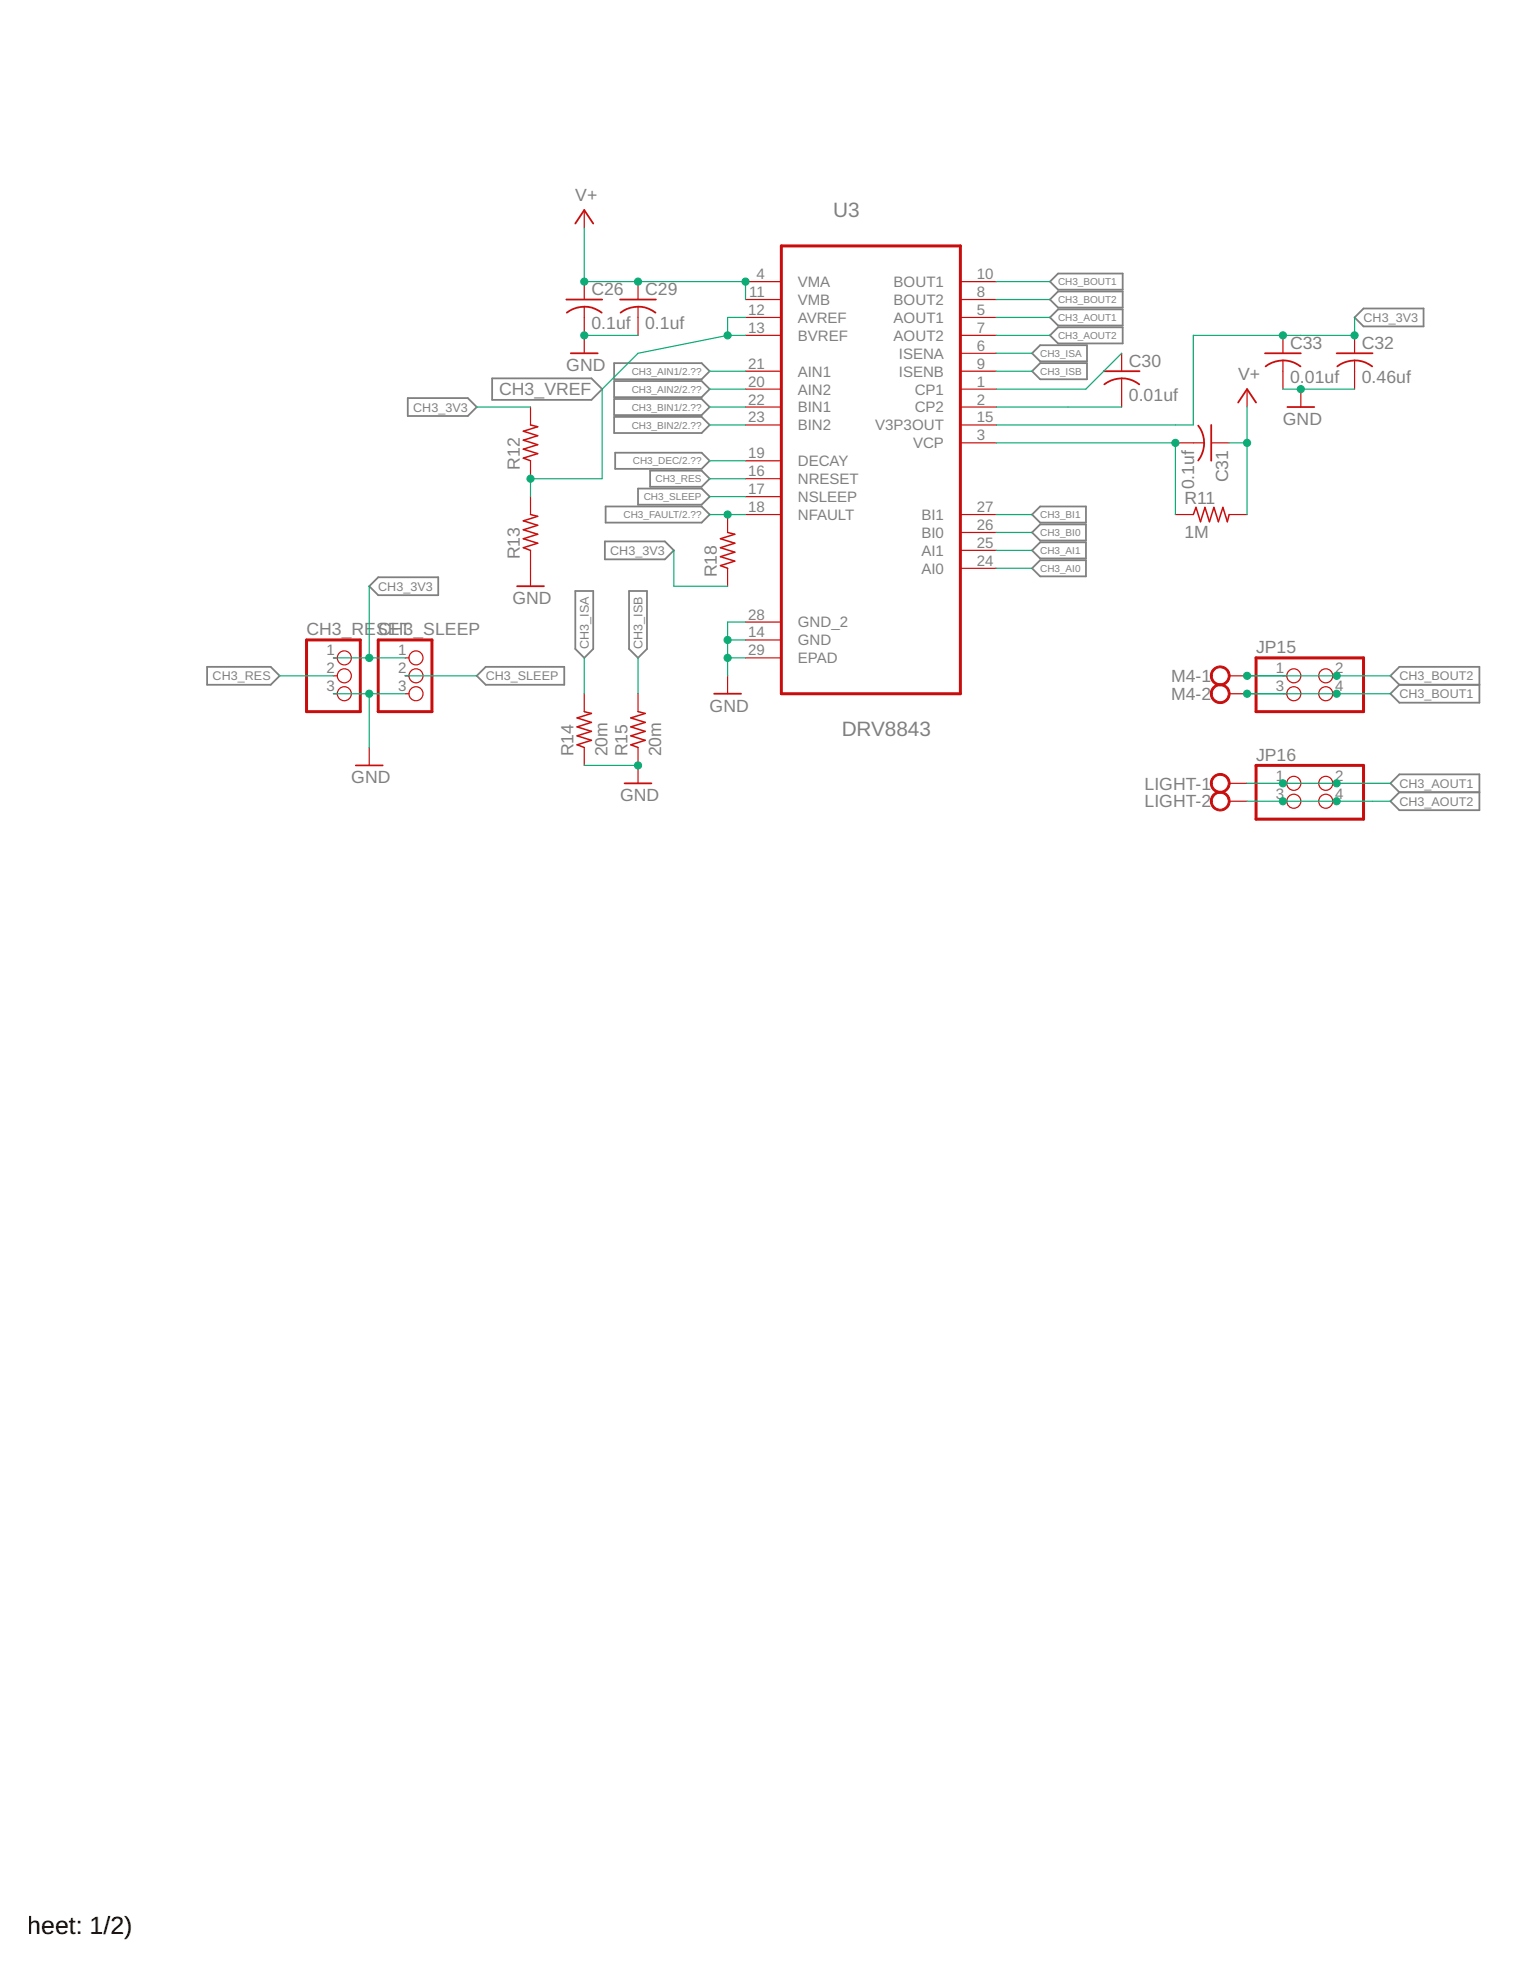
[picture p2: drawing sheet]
<svg xmlns="http://www.w3.org/2000/svg" width="216mm" height="279mm" viewBox="0 0 216 279" stroke-linecap="round" stroke-linejoin="round" font-family="sans-serif">
<g fill="none" stroke="#808080" stroke-width=".25">
<path d="M148.8 39.9l1.2-1.1h9.2v2.3h-9.2zM57.8 56.4h8.5l1.3 1.3-1.3 1.3h-8.5zM69.8 53.6h14l1.6 1.6-1.6 1.5h-14zM87.1 51.5h12.4l1.1 1.1-1.1 1.2h-12.4zM87.1 54h12.4l1.1 1.2-1.1 1.1h-12.4zM87.1 56.6h12.4l1.1 1.1-1.1 1.1h-12.4zM87.1 59.1h12.4l1.1 1.1-1.1 1.2h-12.4zM146.3 52.6l1.1-1.1h6.7v2.3h-6.7zM146.3 50.1l1.1-1.2h6.7v2.3h-6.7zM148.8 47.5l1.2-1.1h9.2v2.3h-9.2zM148.8 42.5l1.2-1.2h9.2v2.3h-9.2zM148.8 45l1.2-1.1h9.2v2.2h-9.2z"/>
<path d="M192 45l1.3-1.3h8.5v2.6h-8.5zM85.7 76.8h8.6l1.2 1.2-1.2 1.3h-8.6zM85.9 71.8h13.6l1.1 1.1-1.1 1.2h-13.6zM87.2 64.2h12.3l1.1 1.1-1.1 1.2h-12.3zM90.4 69.3h9.1l1.1 1.1-1.1 1.1h-9.1zM92.2 66.7h7.3l1.1 1.2-1.1 1.1h-7.3zM146.3 72.9l1.1-1.1h6.5v2.3h-6.5zM146.3 75.5l1.1-1.2h6.5v2.3h-6.5zM146.3 78l1.1-1.1h6.5v2.3h-6.5zM29.4 94.5h9l1.2 1.3-1.2 1.3h-9zM52.3 83.1l1.3-1.3h8.5v2.6h-8.5zM67.6 95.8l1.3-1.3h11.1v2.6h-11.1z"/>
<path d="M81.6 83.8h2.5v8.2l-1.3 1.3-1.2-1.3zM89.2 83.8h2.5v8.2l-1.3 1.3-1.2-1.3zM146.3 80.6l1.1-1.2h6.5v2.3h-6.5zM197.1 95.8l1.3-1.3h11.3v5.1h-11.3l-1.3-1.3 1.3-1.2zM198.4 97.1h11.3M197.1 111l1.3-1.2h11.3v5.1h-11.3l-1.3-1.3 1.3-1.3zM198.4 112.3h11.3"/>
</g>
<g fill="none" stroke="#c90d0c" stroke-width=".17">
<path d="M82.8 29.8v2.5M82.8 39.9v2.6M90.4 39.9v2.6M105.7 39.9h5.1M136.1 39.9h5.1M75.2 57.7v2.5M82.8 43.5v6.6M90.4 43.5v4M105.7 42.5h5.1M105.7 45h5.1M105.7 47.5h5.1M105.7 52.6h5.1"/>
<path d="M105.7 55.2h5.1M105.7 57.7h5.1M136.1 42.5h5.1M136.1 45h5.1M136.1 47.5h5.1M136.1 50.1h5.1M136.1 52.6h5.1M136.1 55.2h5.1M136.1 57.7h5.1M159 50.1v2.5M159 53.6v4.1M176.8 55.2v2.5"/>
<path d="M181.9 47.5v2.6M181.9 51.1v4.1M184.4 55.2v2.5M192 47.5v2.6M192 51.1v4.1M75.2 65.3v2.6M75.2 70.4v2.5M75.2 78v5.1M103.1 72.9v2.6M105.7 65.3h5.1M105.7 67.9h5.1M105.7 70.4h5.1"/>
<path d="M105.7 72.9h5.1M105.7 60.2h5.1M136.1 72.9h5.1M136.1 60.2h5.1M136.1 62.8h5.1M136.1 75.5h5.1M136.1 78h5.1M166.6 72.9h2.6M166.6 62.8h4.1M171.7 62.8h2.5M174.2 72.9h2.6M47.3 93.3h.5"/>
<path d="M47.3 95.8h.5M47.3 98.3h.5M57.4 93.3h.6M57.4 95.8h.6M57.4 98.3h.6M82.8 98.3v2.6M90.4 98.3v2.6M103.1 80.6v2.5M103.1 95.8v2.5M105.7 88.2h5.1M105.7 90.7h5.1M105.7 93.3h5.1"/>
<path d="M136.1 80.6h5.1M174.2 95.8h2.6M174.2 98.3h2.6M181.9 95.8h.5M181.9 98.3h.5M188.9 95.8h.6M188.9 98.3h.6M52.3 106v2.5M82.8 106v2.5M90.4 106v5M174.2 111h2.6M174.2 113.6h2.6"/>
<path d="M181.9 111h.5M181.9 113.6h.5M188.9 111h.6M188.9 113.6h.6"/>
<circle cx="48.8" cy="95.8" r=".99"/>
<circle cx="48.8" cy="98.3" r=".99"/>
<circle cx="48.8" cy="93.3" r=".99"/>
<circle cx="59" cy="95.8" r=".99"/>
<circle cx="59" cy="93.3" r=".99"/>
<circle cx="59" cy="98.3" r=".99"/>
<circle cx="183.4" cy="95.8" r=".99"/>
<circle cx="183.4" cy="98.3" r=".99"/>
<circle cx="187.9" cy="95.8" r=".99"/>
<circle cx="187.9" cy="98.3" r=".99"/>
<circle cx="183.4" cy="111" r=".99"/>
<circle cx="183.4" cy="113.6" r=".99"/>
<circle cx="187.9" cy="113.6" r=".99"/>
<circle cx="187.9" cy="111" r=".99"/>
</g>
<path d="M110.8 34.9h25.3v63.4h-25.3zM43.5 90.7h7.6v10.2h-7.6zM53.6 90.7h7.6v10.2h-7.6zM178.1 93.3h15.2v7.6h-15.2zM178.1 108.5h15.2v7.6h-15.2z" fill="none" stroke="#c90d0c" stroke-width=".42"/>
<g fill="none" stroke="#c90d0c" stroke-width=".25">
<path d="M81.6 31.7l1.2-1.9 1.3 1.9M80.3 42.5h5.1M80.3 44.3a4 4 0 0 1 5 0M80.9 50.1h3.8M87.9 42.5h5.1M88 44.3a4 4 0 0 1 4.9 0M156.5 52.6h5M156.5 54.5a4 4 0 0 1 5 0M175.5 57.1l1.3-1.9 1.3 1.9M179.3 50.1h5.1M179.4 51.9a4 4 0 0 1 5 0M182.5 57.7h3.8"/>
<path d="M189.5 50.1h5.1M189.6 51.9a4 4 0 0 1 4.9 0M169.9 60.3a3.9 3.9 0 0 1 .8 2.5M170.7 62.8a4.3 4.3 0 0 1-.8 2.5M171.7 60.2v5.1M73.3 83.1h3.8M101.2 98.3h3.9M50.4 108.5h3.9M88.5 111h3.9"/>
</g>
<path d="M75.2 60.2l1 .3-2 .6 2 .7-2 .6 2 .6-2 .7 2 .6-2 .6 1 .4M75.2 72.9l1 .3-2 .6 2 .7-2 .6 2 .6-2 .7 2 .6-2 .6 1 .4M103.1 75.5l1.1 .2-2.1 .7 2.1 .6-2.1 .6 2.1 .7-2.1 .6 2.1 .6-2.1 .7 1 .4M169.2 72.9l.3-1 .7 2.1 .6-2.1 .6 2.1 .7-2.1 .6 2.1 .7-2.1 .6 2.1 .2-1.1M82.8 100.9l1 .2-2 .7 2 .6-2 .6 2 .7-2 .6 2 .6-2 .7 1 .4M90.4 100.9l1.1 .2-2.1 .7 2.1 .6-2.1 .6 2.1 .7-2.1 .6 2.1 .6-2.1 .7 1 .4" fill="none" stroke="#c90d0c" stroke-width=".21"/>
<g fill="#c90d0c" stroke="#c90d0c" stroke-width=".14">
<path d="M172 94.8a1.4 1.4 0 0 1 2.2 .3 1.4 1.4 0 0 1-.9 2.1 1.4 1.4 0 0 1-1.7-1.4h.2a1.15 1.15 0 0 1 1.6-1.1 1.15 1.15 0 0 1 .3 1.9 1.15 1.15 0 0 1-1.8-.5l-.1-.3h-.2v-.4z" fill-rule="evenodd"/>
<path d="M172 97.4a1.4 1.4 0 0 1 2.2 .2 1.4 1.4 0 0 1-.9 2.1 1.4 1.4 0 0 1-1.7-1.4h.2a1.15 1.15 0 0 1 1.6-1 1.15 1.15 0 0 1 .3 1.9 1.15 1.15 0 0 1-1.8-.6l-.1-.3h-.2v-.3z" fill-rule="evenodd"/>
<path d="M172 110.1a1.4 1.4 0 0 1 2.2 .2 1.4 1.4 0 0 1-.9 2.1 1.4 1.4 0 0 1-1.7-1.4h.2a1.15 1.15 0 0 1 1.6-1 1.15 1.15 0 0 1 .3 1.9 1.15 1.15 0 0 1-1.8-.6l-.1-.3h-.2v-.3z" fill-rule="evenodd"/>
<path d="M172 112.6a1.4 1.4 0 0 1 2.2 .2 1.4 1.4 0 0 1-.8 2.1 1.4 1.4 0 0 1-1.8-1.3h.2a1.15 1.15 0 0 1 1.6-1.1 1.15 1.15 0 0 1 .3 1.9 1.15 1.15 0 0 1-1.8-.5l-.1-.3h-.2v-.4z" fill-rule="evenodd"/>
</g>
<g fill="none" stroke="#0dab76" stroke-width=".17">
<path d="M82.8 32.3v7.6h22.9v2.6M141.2 39.9h7.6M67.6 57.7h7.6M82.8 47.5h7.6M100.6 55.2h5.1M100.6 57.7h5.1M100.6 52.6h5.1M103.1 47.5h2.6M103.1 47.5l-12.7 2.6-5 5.1v12.7h-10.2v2.5M105.7 45h-2.6v2.5M141.2 47.5h7.6M141.2 57.7h17.8"/>
<path d="M141.2 45h7.6M141.2 52.6h5.1M141.2 50.1h5.1M141.2 42.5h7.6M159 50.1l-5.1 5.1h-12.7M176.8 57.7v15.2M181.9 55.2h10.1M192 45v2.5h-22.8v12.7h-28M95.5 78v5.1h7.6M100.6 60.2h5.1M100.6 67.9h5.1M100.6 65.3h5.1"/>
<path d="M100.6 70.4h5.1M100.6 72.9h5.1M141.2 62.8h25.4v10.1M141.2 72.9h5.1M141.2 75.5h5.1M141.2 78h5.1M174.2 62.8h2.6M39.6 95.8h7.7M47.3 93.3h10.1M47.3 98.3h10.1M52.3 83.1v10.2M52.3 98.3v7.7"/>
<path d="M57.4 95.8h10.2M82.8 93.3v5M90.4 93.3v5M103.1 90.7h2.6M103.1 93.3h2.6M105.7 88.2h-2.6v7.6M141.2 80.6h5.1M176.8 98.3h20.3M176.8 95.8h20.3M82.8 108.5h7.6M176.8 111h20.3M176.8 113.6h20.3"/>
</g>
<g fill="#0dab76" stroke="#0dab76" stroke-width=".14">
<circle cx="105.7" cy="39.9" r=".51"/>
<circle cx="82.8" cy="39.9" r=".51"/>
<circle cx="90.4" cy="39.9" r=".51"/>
<circle cx="176.8" cy="62.8" r=".51"/>
<circle cx="82.8" cy="47.5" r=".51"/>
<circle cx="184.4" cy="55.2" r=".51"/>
<circle cx="103.1" cy="90.7" r=".51"/>
<circle cx="103.1" cy="93.3" r=".51"/>
<circle cx="90.4" cy="108.5" r=".51"/>
<circle cx="52.3" cy="98.3" r=".51"/>
<circle cx="166.6" cy="62.8" r=".51"/>
<circle cx="52.3" cy="93.3" r=".51"/>
<circle cx="192" cy="47.5" r=".51"/>
<circle cx="181.9" cy="47.5" r=".51"/>
<circle cx="103.1" cy="47.5" r=".51"/>
<circle cx="75.2" cy="67.9" r=".51"/>
<circle cx="103.1" cy="72.9" r=".51"/>
<circle cx="189.5" cy="98.3" r=".51"/>
<circle cx="176.8" cy="98.3" r=".51"/>
<circle cx="189.5" cy="95.8" r=".51"/>
<circle cx="176.8" cy="95.8" r=".51"/>
<circle cx="181.9" cy="111" r=".51"/>
<circle cx="189.5" cy="111" r=".51"/>
<circle cx="181.9" cy="113.6" r=".51"/>
<circle cx="189.5" cy="113.6" r=".51"/>
</g>
<text font-size="3.5" x=".3" y="274.2">(Sheet: 1/2)</text>
<g font-size="2.9" fill="#808080">
<text x="118.1" y="30.8">U3</text>
<text x="119.3" y="104.3">DRV8843</text>
</g>
<g font-size="2.5" fill="#808080">
<text x="81.5" y="28.5">V+</text>
<text x="83.8" y="41.8">C26</text>
<text x="91.5" y="41.8">C29</text>
<text x="83.8" y="46.7">0.1uf</text>
<text x="91.5" y="46.7">0.1uf</text>
<text x="80.3" y="52.6">GND</text>
<text x="160" y="52">C30</text>
<text x="175.5" y="53.9">V+</text>
<text x="182.9" y="49.5">C33</text>
<text x="193" y="49.5">C32</text>
<text x="70.8" y="56.1">CH3_VREF</text>
<text x="160" y="56.8">0.01uf</text>
<text x="182.9" y="54.3">0.01uf</text>
<text x="193" y="54.3">0.46uf</text>
<text x="181.9" y="60.2">GND</text>
<text x="73.7" y="66.6" transform="rotate(-90 73.7 66.6)">R12</text>
<text x="167.9" y="71.4">R11</text>
<text x="169.3" y="69.4" transform="rotate(-90 169.3 69.4)">0.1uf</text>
<text x="174.1" y="68.4" transform="rotate(-90 174.1 68.4)">C31</text>
<text x="167.9" y="76.2">1M</text>
<text x="73.7" y="79.3" transform="rotate(-90 73.7 79.3)">R13</text>
<text x="101.6" y="81.8" transform="rotate(-90 101.6 81.8)">R18</text>
<text x="72.7" y="85.6">GND</text>
<text x="43.5" y="90.1">CH3_RESET</text>
<text x="53.6" y="90.1">CH3_SLEEP</text>
<text x="178.1" y="92.6">JP15</text>
<text x="100.6" y="100.9">GND</text>
<text x="166" y="96.7">M4-1</text>
<text x="166" y="99.2">M4-2</text>
<text x="81.3" y="107.2" transform="rotate(-90 81.3 107.2)">R14</text>
<text x="86.1" y="107.2" transform="rotate(-90 86.1 107.2)">20m</text>
<text x="88.9" y="107.2" transform="rotate(-90 88.9 107.2)">R15</text>
<text x="93.7" y="107.2" transform="rotate(-90 93.7 107.2)">20m</text>
<text x="178.1" y="107.9">JP16</text>
<text x="49.8" y="111">GND</text>
<text x="87.9" y="113.6">GND</text>
<text x="162.2" y="111.9">LIGHT-1</text>
<text x="162.2" y="114.5">LIGHT-2</text>
</g>
<g font-size="2.1" fill="#808080">
<text x="107.2" y="39.6">4</text>
<text x="113.1" y="40.7">VMA</text>
<text x="126.7" y="40.7">BOUT1</text>
<text x="138.5" y="39.6">10</text>
<text x="106" y="44.7">12</text>
<text x="106" y="47.2">13</text>
<text x="106.2" y="42.1">11</text>
<text x="113.1" y="43.2">VMB</text>
<text x="113.1" y="45.8">AVREF</text>
<text x="126.7" y="43.2">BOUT2</text>
<text x="126.7" y="45.8">AOUT1</text>
<text x="138.5" y="42.1">8</text>
<text x="138.5" y="44.7">5</text>
<text x="138.5" y="47.2">7</text>
<text x="106" y="52.3">21</text>
<text x="113.1" y="48.3">BVREF</text>
<text x="113.1" y="53.4">AIN1</text>
<text x="126.7" y="48.3">AOUT2</text>
<text x="127.4" y="50.8">ISENA</text>
<text x="127.4" y="53.4">ISENB</text>
<text x="138.5" y="49.7">6</text>
<text x="138.5" y="52.3">9</text>
<text x="106" y="54.8">20</text>
<text x="106" y="57.4">22</text>
<text x="106" y="59.9">23</text>
<text x="113.1" y="55.9">AIN2</text>
<text x="113.1" y="58.5">BIN1</text>
<text x="129.7" y="55.9">CP1</text>
<text x="129.7" y="58.5">CP2</text>
<text x="138.5" y="54.8">1</text>
<text x="138.5" y="57.4">2</text>
<text x="138.5" y="59.9">15</text>
<text x="106" y="65">19</text>
<text x="113.1" y="61">BIN2</text>
<text x="124.1" y="61">V3P3OUT</text>
<text x="129.4" y="63.5">VCP</text>
<text x="138.5" y="62.4">3</text>
<text x="106" y="67.5">16</text>
<text x="106" y="70">17</text>
<text x="113.1" y="66.1">DECAY</text>
<text x="113.1" y="68.6">NRESET</text>
<text x="113.1" y="71.2">NSLEEP</text>
<text x="106" y="72.6">18</text>
<text x="113.1" y="73.7">NFAULT</text>
<text x="130.6" y="73.7">BI1</text>
<text x="130.6" y="76.2">BI0</text>
<text x="138.5" y="72.6">27</text>
<text x="138.5" y="75.1">26</text>
<text x="138.5" y="77.7">25</text>
<text x="130.6" y="78.8">AI1</text>
<text x="130.6" y="81.3">AI0</text>
<text x="138.5" y="80.2">24</text>
<text x="106" y="87.8">28</text>
<text x="113.1" y="88.9">GND_2</text>
<text x="46.3" y="92.9">1</text>
<text x="46.3" y="95.4">2</text>
<text x="56.4" y="92.9">1</text>
<text x="56.4" y="95.4">2</text>
<text x="106" y="90.4">14</text>
<text x="106" y="92.9">29</text>
<text x="113.1" y="91.5">GND</text>
<text x="113.1" y="94">EPAD</text>
<text x="180.9" y="95.4">1</text>
<text x="189.3" y="95.4">2</text>
<text x="46.3" y="98">3</text>
<text x="56.4" y="98">3</text>
<text x="180.9" y="98">3</text>
<text x="189.3" y="98">4</text>
<text x="180.9" y="110.7">1</text>
<text x="180.9" y="113.2">3</text>
<text x="189.3" y="110.7">2</text>
<text x="189.3" y="113.2">4</text>
</g>
<g font-size="1.8" fill="#808080">
<text x="193.3" y="45.6">CH3_3V3</text>
<text x="58.6" y="58.3">CH3_3V3</text>
<text x="53.6" y="83.7">CH3_3V3</text>
<text x="86.5" y="78.7">CH3_3V3</text>
<text x="83.5" y="92" transform="rotate(-90 83.5 92)">CH3_ISA</text>
<text x="91.1" y="92" transform="rotate(-90 91.1 92)">CH3_ISB</text>
<text x="30.1" y="96.4">CH3_RES</text>
<text x="68.9" y="96.4">CH3_SLEEP</text>
<text x="198.4" y="99">CH3_BOUT1</text>
<text x="198.4" y="96.4">CH3_BOUT2</text>
<text x="198.4" y="111.7">CH3_AOUT1</text>
<text x="198.4" y="114.2">CH3_AOUT2</text>
</g>
<g font-size="1.4" fill="#808080">
<text x="150" y="40.4">CH3_BOUT1</text>
<text x="150" y="43">CH3_BOUT2</text>
<text x="150" y="45.5">CH3_AOUT1</text>
<text x="89.5" y="53.1">CH3_AIN1/2.??</text>
<text x="147.5" y="50.6">CH3_ISA</text>
<text x="147.5" y="53.1">CH3_ISB</text>
<text x="150" y="48.1">CH3_AOUT2</text>
<text x="89.5" y="55.7">CH3_AIN2/2.??</text>
<text x="89.5" y="58.2">CH3_BIN1/2.??</text>
<text x="89.5" y="60.8">CH3_BIN2/2.??</text>
<text x="89.7" y="65.8">CH3_DEC/2.??</text>
<text x="91.3" y="70.9">CH3_SLEEP</text>
<text x="92.9" y="68.4">CH3_RES</text>
<text x="88.4" y="73.5">CH3_FAULT/2.??</text>
<text x="147.5" y="73.5">CH3_BI1</text>
<text x="147.5" y="76">CH3_BI0</text>
<text x="147.5" y="78.5">CH3_AI1</text>
<text x="147.5" y="81.1">CH3_AI0</text>
</g>
</svg>
